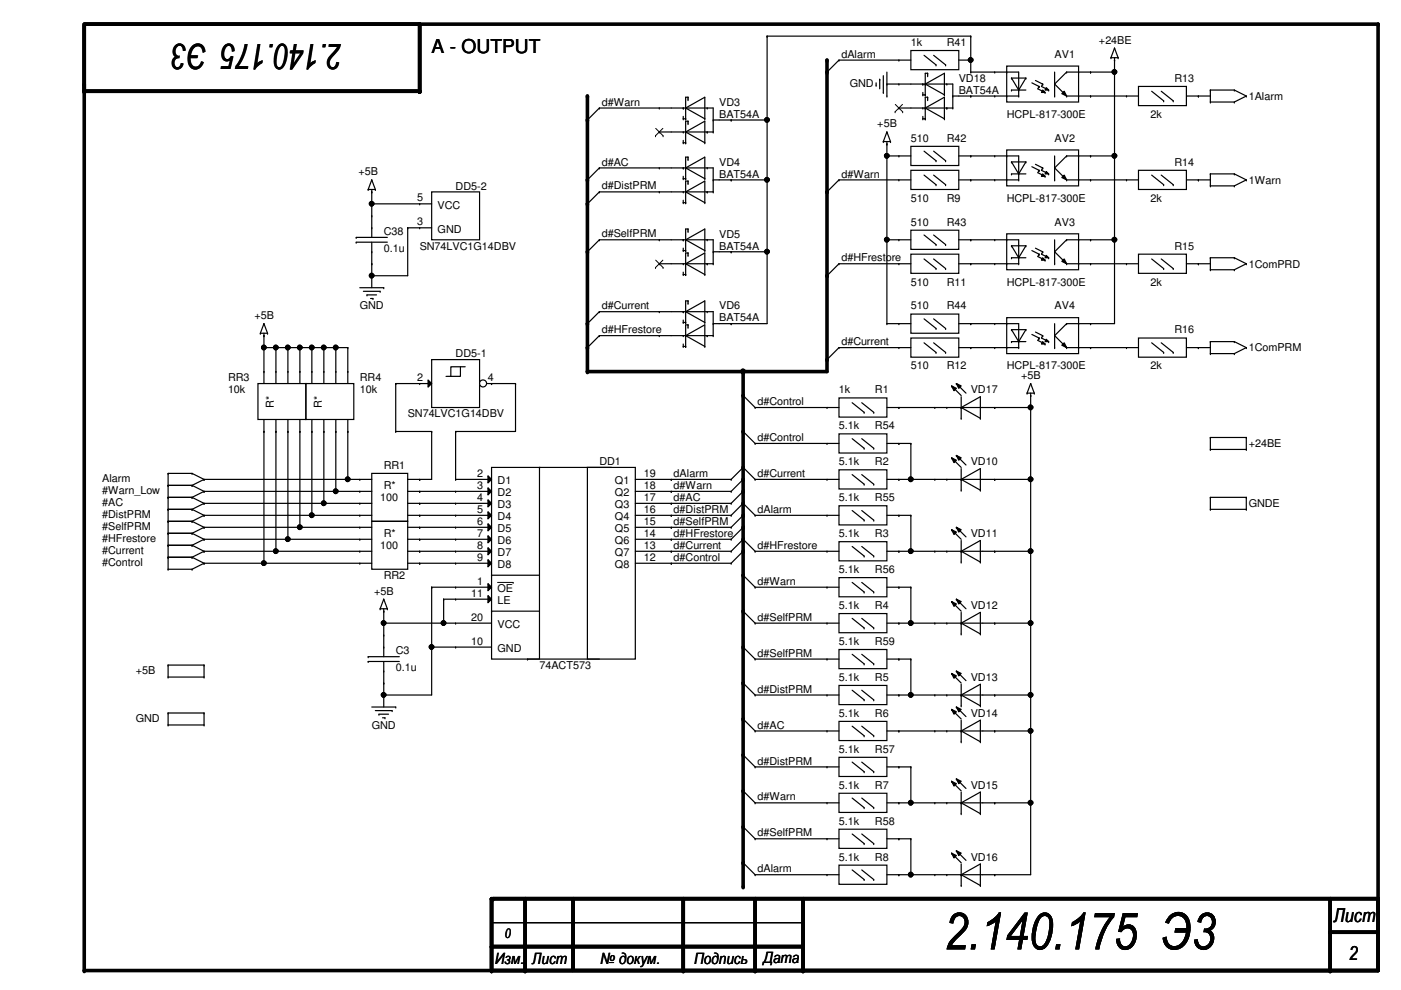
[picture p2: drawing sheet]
<svg xmlns="http://www.w3.org/2000/svg" width="297mm" height="210mm" viewBox="0 0 297 210" stroke-linecap="round" stroke-linejoin="round" font-family="sans-serif">
<path d="M17.9 5.1h274.3v200.7h-274.3v-200.4M89 5.1v14.2h-71.1M104.2 190.5v15.3M104.5 190.5h187.7M111.3 190.5v15.3M121.5 190.5v15M144.9 190.5v15.3M160.1 190.5v15.3M170.3 190.5v15.3M282 197.7h10.2M282 190.5v15.3M104.2 200.7h66.1" fill="none" stroke="#000" stroke-width=".76"/>
<g fill="#000">
<circle cx="17.9" cy="19.3" r=".38"/>
<circle cx="17.9" cy="17.8" r=".38"/>
<circle cx="89" cy="5.1" r=".38"/>
<circle cx="89" cy="19.3" r=".38"/>
<circle cx="292.2" cy="5.1" r=".38"/>
<circle cx="104.2" cy="190.5" r=".38"/>
<circle cx="104.5" cy="190.5" r=".38"/>
<circle cx="282" cy="197.7" r=".38"/>
<circle cx="292.2" cy="190.5" r=".38"/>
<circle cx="17.9" cy="205.8" r=".38"/>
<circle cx="104.2" cy="205.8" r=".38"/>
<circle cx="104.2" cy="200.7" r=".38"/>
<circle cx="111.3" cy="205.8" r=".38"/>
<circle cx="121.5" cy="205.5" r=".38"/>
<circle cx="144.9" cy="205.8" r=".38"/>
<circle cx="160.1" cy="205.8" r=".38"/>
<circle cx="170.3" cy="205.8" r=".38"/>
<circle cx="282" cy="205.8" r=".38"/>
</g>
<g fill="none" stroke="#000" stroke-width=".25">
<path d="M175.3 15.3h.1M177.9 12.7l-2.6 2.6M185.8 18.1h.1M185.8 17.6v.5M186.5 16.8h.1M186.5 16.8v2M187.3 19.6h.1M187.3 16v3.6M188 15.3v5.1M190.6 12.7h.1M190.6 12.7h2.5M193.1 10.7h10.2v4.1h-10.2z"/>
<path d="M195.9 11.7l2.6 2.1M197.9 11.7l2.6 2.1M198.5 13.8h.1M200.5 13.8h.1M203.3 12.7h2.5M205.8 12.7h.1M235.5 12.2h.1M235.5 12.2h1.6M236.3 12.7h.1M236.3 10.2h.1M236.3 12.2v.5M236.3 10.2l-.8 2"/>
<path d="M236.3 10.2l.8 2M237.1 12.2h.1M256.6 19.1h.1M256.6 19.1h5.1M256.6 19.1v2.5M261.7 19.1h.1M261.7 19.1l2.5 1.3M78.8 38.1h.1M78.8 38.1l-.7 2.1M78.8 38.1l.8 2.1M124.5 25.4h.1M124.5 38.1h.1"/>
<path d="M127.1 22.9l-2.6 2.5M127.1 35.6l-2.6 2.5M177.9 38.1l-2.6 2.6M187.3 30h.1M187.3 30h1.5M188 30.5h.1M188 28h.1M188 20.4h.1M188 30v.5M188 28l-.7 2M188 28l.8 2M188.8 30h.1"/>
<path d="M238.8 38.1h.1M238.8 38.1h2.6M241.4 36.1h10.1v4.1h-10.1zM244.2 37.1l2.5 2.1M246.2 37.1l2.5 2.1M246.7 39.2h.1M248.7 39.2h.1M251.5 38.1h2.6M254.1 38.1h.1M256.6 21.6h.1M256.6 39.4h.1M256.6 36.9h.1"/>
<path d="M256.6 21.6h5.1M256.6 36.9v2.5M256.6 36.9h5.1M256.6 39.4h5.1M261.7 21.6h.1M261.7 36.9h.1M261.7 39.4h.1M261.7 36.9l2.5 1.2M264.2 20.4h.1M264.2 38.1h.1M264.2 20.4l-2.5 1.2M264.2 38.1l-2.5 1.3"/>
<path d="M78.1 40.2h.1M78.1 40.2h1.5M78.8 40.7h.1M78.8 40.2v.5M79.6 40.2h.1M124.5 43.2h.1M124.5 53.4h.1M127.1 40.7l-2.6 2.5M127.1 50.8l-2.6 2.6M175.3 58.5h.1M175.3 40.7h.1M177.9 55.9l-2.6 2.6"/>
<path d="M190.6 50.8h.1M190.6 50.8h2.5M193.1 48.8h10.2v4.1h-10.2zM195.9 49.8l2.6 2.1M197.9 49.8l2.6 2.1M198.5 51.9h.1M200.5 51.9h.1M203.3 50.8h2.5M205.8 50.8h.1M256.6 57.2h.1M256.6 54.7h.1M256.6 54.7v2.5"/>
<path d="M256.6 54.7h5.1M256.6 57.2h5.1M261.7 54.7h.1M261.7 57.2h.1M261.7 54.7l2.5 1.2M264.2 55.9h.1M264.2 55.9l-2.5 1.3M55.2 70.7h.1M55.2 70.7h1.5M56 71.2h.1M56 68.6h.1M56 70.7v.5"/>
<path d="M56 68.6l-.8 2.1M56 68.6l.7 2.1M56.7 70.7h.1M76.3 61h5.1M77 61.8h3.6M77.8 62.5h.1M77.8 62.5h2M78.6 63.3h.5M79.1 63.3h.1M80.6 61.8h.1M81.4 61h.1M91.5 76.2h10.2v10.2h-10.2z"/>
<path d="M97.6 77.8v2h-3M98.6 77.8h-3v2M124.5 68.6h.1M124.5 73.7h.1M127.1 66.1l-2.6 2.5M127.1 71.2l-2.6 2.5M175.3 76.2h.1M177.9 73.7l-2.6 2.5M190.6 68.6h.1M190.6 68.6h2.5M193.1 66.6h10.2v4.1h-10.2zM195.9 67.6l2.6 2"/>
<path d="M197.9 67.6l2.6 2M198.5 69.6h.1M200.5 69.6h.1M203.3 68.6h2.5M205.8 68.6h.1M256.6 75h.1M256.6 72.4h.1M256.6 72.4v2.6M256.6 72.4h5.1M256.6 75h5.1M261.7 72.4h.1M261.7 75h.1"/>
<path d="M261.7 72.4l2.5 1.3M264.2 73.7h.1M264.2 73.7l-2.5 1.3M89 81.3h.1M89 81.3h2.5M90.8 80.6l.7 .7-.7 .8zM157.6 83.9h.1M157.6 99.1h.1M157.6 91.5h.1M157.6 83.9l2.5 2.5M157.6 99.1l2.5 2.5M157.6 99.1l-2.6 2.5"/>
<path d="M157.6 91.5l2.5 2.5M175.3 94h.1M175.3 94h2.6M177.9 92h10.1v4.1h-10.1zM180.7 93l2.5 2M182.7 93l2.5 2M183.2 95h.1M185.2 95h.1M188 94h2.6M190.6 94h.1M217.8 83.4h.1M217.8 83.4h1.5"/>
<path d="M218.5 83.9h.1M218.5 81.3h.1M218.5 83.4v.5M218.5 81.3l-.7 2.1M218.5 81.3l.8 2.1M219.3 83.4h.1M256.6 95.3h.1M256.6 92.8h.1M256.6 92.8v2.5M256.6 92.8h7.6M256.6 95.3h7.6M264.2 92.8h.1"/>
<path d="M264.2 95.3h.1M264.2 92.8v2.5M35.6 102.9h.1M35.6 100.4h.1M35.6 105.5h.1M35.6 108h.1M35.6 110.5h.1M35.6 113.1h.1M35.6 115.6h.1M35.6 118.2h.1M35.6 105.5h5.1M35.6 108h5.1"/>
<path d="M35.6 100.4v20.3M35.6 102.9h5.1M35.6 100.4h5.1M35.6 110.5h5.1M35.6 113.1h5.1M35.6 115.6h5.1M35.6 118.2h5.1M40.7 102.9h.1M40.7 100.4h.1M40.7 105.5h.1M40.7 108h.1M40.7 110.5h.1"/>
<path d="M40.7 113.1h.1M40.7 115.6h.1M40.7 118.2h.1M40.7 100.4l2.6 1.2M40.7 102.9l2.6 1.3M40.7 105.5l2.6 1.2M40.7 108l2.6 1.3M40.7 110.5l2.6 1.3M40.7 113.1l2.6 1.2M40.7 115.6l2.6 1.3M40.7 118.2l2.6 1.2M43.3 101.6h.1"/>
<path d="M43.3 104.2h.1M43.3 106.7h.1M43.3 109.3h.1M43.3 111.8h.1M43.3 114.3h.1M43.3 116.9h.1M43.3 119.4h.1M43.3 101.6l-2.6 1.3M43.3 104.2l-2.6 1.3M43.3 106.7l-2.6 1.3M43.3 109.3l-2.6 1.2M43.3 111.8l-2.6 1.3"/>
<path d="M43.3 114.3l-2.6 1.3M43.3 116.9l-2.6 1.3M43.3 119.4l-2.6 1.3M155 101.6h.1M155 104.2h.1M155 106.7h.1M155 109.3h.1M155 114.3h.1M155 111.8h.1M155 116.9h.1M155 119.4h.1M157.6 114.3h.1"/>
<path d="M157.6 106.7h.1M157.6 114.3l2.5 2.6M157.6 101.6l-2.6 2.6M157.6 104.2l-2.6 2.5M157.6 106.7l-2.6 2.6M157.6 111.8l-2.6 2.5M157.6 109.3l-2.6 2.5M157.6 114.3l-2.6 2.6M157.6 116.9l-2.6 2.5M157.6 106.7l2.5 2.6M256.6 108h.1M256.6 105.5h.1"/>
<path d="M256.6 105.5v2.5M256.6 105.5h7.6M256.6 108h7.6M264.2 105.5h.1M264.2 108h.1M264.2 105.5v2.5M35.6 120.7h.1M35.6 120.7h5.1M40.7 120.7h.1M80.6 129.1h.1M80.6 129.1h1.5M81.4 129.6h.1"/>
<path d="M81.4 127h.1M81.4 129.1v.5M81.4 127l-.8 2.1M81.4 127l.7 2.1M82.1 129.1h.1M157.6 129.6h.1M157.6 122h.1M157.6 137.2h.1M157.6 129.6l2.5 2.5M157.6 122l2.5 2.5M157.6 137.2l2.5 2.5M198.2 132.1h.1"/>
<path d="M198.2 132.1h12.7M200.7 132.1h.1M201.8 127.6l1 .5-.5 .5zM201.8 127.6h.1M201.8 127.6l2 2M202.8 127l1 .6-.5 .5zM202.8 127h.1M202.8 127l2 2.1M203.8 132.1h.1M203.8 134.4h.1M203.8 132.1l4.1-2.3v4.6M203.8 129.8v4.6"/>
<path d="M203.8 132.1l4.1 2.3M207.9 134.4h.1M210.9 132.1h.1M35.6 143.6h.1M35.6 141h.1M35.6 153.7h.1M35.6 151.2h.1M35.6 143.6h7.7M35.6 141v2.6M35.6 151.2v2.5M35.6 141h7.7M35.6 153.7h7.7"/>
<path d="M35.6 151.2h7.7M43.3 141h.1M43.3 143.6h.1M43.3 151.2h.1M43.3 153.7h.1M43.3 141v2.6M43.3 151.2v2.5M78.8 149.9h5.1M79.6 150.7h3.5M80.3 151.4h.1M80.3 151.4h2.1M81.1 152.2h.5"/>
<path d="M81.6 152.2h.1M83.1 150.7h.1M83.9 149.9h.1M157.6 144.8h.1M157.6 152.4h.1M157.6 144.8l2.5 2.6M157.6 152.4l2.5 2.6M175.3 147.4h.1M175.3 147.4h2.6M177.9 145.3h10.1v4.1h-10.1zM180.7 146.3l2.5 2.1M182.7 146.3l2.5 2.1"/>
<path d="M183.2 148.4h.1M185.2 148.4h.1M188 147.4h2.6M190.6 147.4h.1M157.6 167.7h.1M157.6 175.3h.1M157.6 160.1h.1M157.6 167.7l2.5 2.5M157.6 175.3l2.5 2.5M157.6 160.1l2.5 2.5M175.3 170.2h.1M175.3 177.8h.1"/>
<path d="M175.3 170.2h2.6M175.3 177.8h2.6M177.9 168.2h10.1v4.1h-10.1zM177.9 175.8h10.1v4.1h-10.1zM180.7 169.2l2.5 2M180.7 176.8l2.5 2.1M182.7 169.2l2.5 2M182.7 176.8l2.5 2.1M183.2 171.2h.1M183.2 178.9h.1M185.2 171.2h.1M185.2 178.9h.1"/>
<path d="M188 170.2h2.6M188 177.8h2.6M190.6 170.2h.1M190.6 177.8h.1M104.2 195.6h.1M104.2 191.3h.1M104.2 195.6h66.1M104.2 190.8v.5M157.6 182.9h.1M157.6 182.9l2.5 2.6M198.2 185.5h.1M198.2 185.5h12.7"/>
<path d="M200.7 185.5h.1M201.8 180.9l1 .5-.5 .5zM201.8 180.9h.1M201.8 180.9l2 2M202.8 180.4l1 .5-.5 .5zM202.8 180.4h.1M202.8 180.4l2 2M203.8 185.5h.1M203.8 187.7h.1M203.8 185.5l4.1-2.3v4.5M203.8 185.5l4.1 2.2M203.8 183.2v4.5"/>
<path d="M207.9 187.7h.1M210.9 185.5h.1"/>
</g>
<g fill="#000">
<path d="M90.8 80.6l.7 .7-.7 .8z"/>
<path d="M201.8 127.6l1 .5-.5 .5z" fill-rule="evenodd"/>
<path d="M202.8 127l1 .6-.5 .5z" fill-rule="evenodd"/>
<path d="M201.8 180.9l1 .5-.5 .5z" fill-rule="evenodd"/>
<path d="M202.8 180.4l1 .5-.5 .5z" fill-rule="evenodd"/>
</g>
<circle cx="102.4" cy="81.3" r=".75" fill="#fff"/>
<g fill="none" stroke="#000" stroke-width=".25">
<path d="M162.6 7.7h.1M162.6 7.7v60.9h-11.4M162.6 7.7h43.2M177.9 12.7h.1M177.9 12.7h12.7M188 17.8h.1M188 17.8h14v5.1M190.6 17.8h.1M195.7 17.8h.1M195.7 19.6v.5M196.2 17.8h.1M196.2 17.8l4 2.3"/>
<path d="M196.2 17.8l4-2.3v4.6M196.7 15.5h.1M196.7 16h.1M196.7 15.5h-.5v4.6M196.7 15.5v.5M200.7 17.8h.1M205.8 7.7h.1M205.8 15.3h.1M205.8 12.7h.1M205.8 15.3h10.2v5.1M205.8 7.7v7.6M210.9 15.3h.1"/>
<path d="M213.4 14h15.3v7.6h-15.3zM213.4 15.3h.1M214.5 16.6h.1M214.5 19.1h.1M214.5 16.6l1.5 2.5M214.5 16.6h3M214.5 19.1h3M216 19.1h.1M217.5 16.6h.1M217.5 16.6l-1.5 2.5M218.8 17.6l1.5 .7M219.5 17.1l1.6 .7"/>
<path d="M220.3 18.3h.1M220.3 18.3l-.3 .5 1.6 .8M221.1 19.1l.5 .5h-.8zM221.1 17.8h.1M221.1 17.8l-.3 .5 1.5 .8M221.6 19.6h.1M221.8 18.6l.5 .5h-.7zM222.3 19.1h.1M223.6 15.3v5.1M225.1 19.9l.5-.6 .5 1.1zM226.1 15.3h.1M226.1 15.3l-2.5 2.5 2.5 2.6"/>
<path d="M226.1 15.3h10.2M228.7 15.3h.1M231.2 15.3h.1M236.3 15.3h.1M236.3 12.7h.1M236.3 12.7v55.9h-10.2M241.4 18.3h10.1v4.1h-10.1zM244.2 19.3l2.5 2.1M246.2 19.3l2.5 2.1M127.1 22.9h.1M127.1 35.6h.1M127.1 22.9h24.1v5.1"/>
<path d="M127.1 35.6h24.1v5.1M139.8 22.9h.1M139.8 28h.1M139.8 35.6h.1M139.8 28h11.4M144.9 22.9h.1M144.9 25.2h.1M144.9 28h.1M144.9 30.3h.1M144.9 35.6h.1M144.9 37.9h.1M144.9 25.2h.5"/>
<path d="M144.9 24.7v.5M144.9 29.8v.5M144.9 37.4v.5M144.9 30.3h.5M144.9 37.9h.5M145.4 22.9h.1M145.4 25.2h.1M145.4 30.3h.1M145.4 28h.1M145.4 35.6h.1M145.4 37.9h.1M145.4 22.9l4-2.3v4.6"/>
<path d="M145.4 28l4-2.3v4.6M145.4 35.6l4-2.3v4.6M145.4 22.9l4 2.3M145.4 28l4 2.3M145.4 35.6l4 2.3M145.9 20.6h.1M145.9 21.1h.1M145.9 25.7h.1M145.9 26.2h.1M145.9 33.3h.1M145.9 33.8h.1M145.9 38.4h.1"/>
<path d="M145.9 38.9h.1M145.9 20.6h-.5v4.6M145.9 25.7h-.5v4.6M145.9 33.3h-.5v4.6M145.9 38.4h-.5v4.6M145.9 20.6v.5M145.9 25.7v.5M145.9 33.3v.5M145.9 38.4v.5M149.4 25.2h.1M149.4 30.3h.1M149.4 37.9h.1"/>
<path d="M149.9 28h.1M149.9 22.9h.1M149.9 35.6h.1M151.2 28h.1M151.2 25.4h.1M151.2 38.1h.1M151.2 38.1h11.4M151.2 25.4h11.4M155 25.4h.1M155 38.1h.1M162.6 38.1h.1M162.6 25.4h.1"/>
<path d="M177.9 38.1h.1M177.9 38.1h15.2M188 33.1h.1M188 30.5h.1M188 33.1h5.1M188 30.5v38.1M190.6 22.9h.1M190.6 33.1h.1M190.6 38.1h.1M190.6 22.9h11.4M193.1 31h10.2v4.1h-10.2zM193.1 36.1h10.2v4.1h-10.2z"/>
<path d="M195.7 20.1h.1M195.7 22.9h.1M195.7 25.2h.1M195.7 20.1h.5M195.7 24.7v.5M195.7 25.2h.5M195.9 32l2.6 2.1M195.9 37.1l2.6 2.1M196.2 20.1h.1M196.2 25.2h.1M196.2 22.9h.1M196.2 22.9l4-2.3v4.6"/>
<path d="M196.2 22.9l4 2.3M196.7 20.6h.1M196.7 21.1h.1M196.7 20.6h-.5v4.6M196.7 20.6v.5M197.9 32l2.6 2.1M197.9 37.1l2.6 2.1M198.5 34.1h.1M198.5 39.2h.1M200.2 20.1h.1M200.2 25.2h.1M200.5 34.1h.1"/>
<path d="M200.5 39.2h.1M200.7 22.9h.1M202 22.9h.1M202 20.4h.1M202 20.4h14M203.3 33.1h12.7v5M203.3 38.1h12.7M205.8 20.4h.1M205.8 33.1h.1M205.8 38.1h.1M210.9 33.1h.1M210.9 38.1h.1"/>
<path d="M210.9 20.4h.1M213.4 31.8h15.3v7.6h-15.3zM213.4 33.1h.1M213.4 38.1h.1M213.4 20.4h.1M214.5 34.3h.1M214.5 36.9h.1M214.5 34.3l1.5 2.6M214.5 34.3h3M214.5 36.9h3M216 38.1h.1M216 36.9h.1"/>
<path d="M216 20.4h.1M217.5 34.3h.1M217.5 34.3l-1.5 2.6M218.8 35.3l1.5 .8M219.5 34.8l1.6 .8M220.3 36.1h.1M220.3 36.1l-.3 .5 1.6 .8M221.1 36.9l.5 .5h-.8zM221.1 35.6h.1M221.1 35.6l-.3 .5 1.5 .8M221.6 37.4h.1M221.8 36.4l.5 .5h-.7z"/>
<path d="M222.3 36.9h.1M223.6 38.1h.1M223.6 20.4h.1M223.6 33.1v5M225.1 37.6l.5-.5 .5 1zM226.1 33.1h.1M226.1 38.1h.1M226.1 20.4h.1M226.1 33.1l-2.5 2.5 2.5 2.5M226.1 38.1h12.7M226.1 33.1h10.2M226.1 20.4h15.3"/>
<path d="M228.7 38.1h.1M228.7 33.1h.1M228.7 20.4h.1M231.2 38.1h.1M231.2 33.1h.1M231.2 20.4h.1M236.3 33.1h.1M238.8 20.4h.1M246.7 21.4h.1M248.7 21.4h.1M251.5 20.4h5.1M254.1 20.4h.1"/>
<path d="M254.1 38.1h.1M254.1 38.1h2.5M75.5 51.4h.1M75.5 50.3h.1M75.5 51.4h6.6M75.5 50.3h6.6M78.8 53.4h.1M78.8 48.3h.1M78.8 45.8h.1M78.8 55.9h.1M78.8 43.2h.1M78.8 58.5h.1"/>
<path d="M78.8 40.7h.1M78.8 40.7v9.6M78.8 51.4v9.6M78.8 43.2h12.7M86.4 48.3h.1M86.4 48.3h5.1M86.4 48.3v10.2h-7.6M89 43.2h.1M89 48.3h.1M91.5 40.7h10.2v10.1h-10.2zM127.1 40.7h.1M127.1 50.8h.1"/>
<path d="M127.1 50.8h24.1v5.1M127.1 40.7h24.1M139.8 50.8h.1M139.8 55.9h.1M139.8 40.7h.1M139.8 55.9h11.4M144.9 50.8h.1M144.9 53.1h.1M144.9 55.9h.1M144.9 58.2h.1M144.9 40.7h.1M144.9 43h.1"/>
<path d="M144.9 53.1h.5M144.9 42.5v.5M144.9 52.6v.5M144.9 57.7v.5M144.9 58.2h.5M144.9 43h.5M145.4 50.8h.1M145.4 53.1h.1M145.4 58.2h.1M145.4 55.9h.1M145.4 43h.1M145.4 40.7h.1"/>
<path d="M145.4 50.8l4 2.3M145.4 40.7l4-2.3v4.6M145.4 50.8l4-2.2v4.5M145.4 55.9l4-2.3v4.6M145.4 55.9l4 2.3M145.4 40.7l4 2.3M145.9 48.6h.1M145.9 49.1h.1M145.9 53.6h.1M145.9 54.1h.1M145.9 48.6h-.5v4.5M145.9 53.6h-.5v4.6"/>
<path d="M145.9 48.6v.5M145.9 53.6v.5M149.4 53.1h.1M149.4 58.2h.1M149.4 43h.1M149.9 55.9h.1M149.9 50.8h.1M149.9 40.7h.1M151.2 55.9h.1M151.2 53.4h.1M151.2 40.7h.1M151.2 53.4h11.4"/>
<path d="M155 53.4h.1M162.6 53.4h.1M177.9 55.9h.1M177.9 55.9h15.2M188 50.8h.1M188 50.8h2.6M190.6 55.9h.1M193.1 53.9h10.2v4.1h-10.2zM195.9 54.9l2.6 2M197.9 54.9l2.6 2M198.5 56.9h.1M200.5 56.9h.1"/>
<path d="M203.3 55.9h12.7M205.8 55.9h.1M205.8 50.8h.1M205.8 50.8h10.2v5.1M210.9 50.8h.1M210.9 55.9h.1M213.4 49.6h15.3v7.6h-15.3zM213.4 50.8h.1M213.4 55.9h.1M214.5 52.1h.1M214.5 54.7h.1M214.5 52.1l1.5 2.6"/>
<path d="M214.5 52.1h3M214.5 54.7h3M216 55.9h.1M216 54.7h.1M217.5 52.1h.1M217.5 52.1l-1.5 2.6M218.8 53.1l1.5 .8M219.5 52.6l1.6 .8M220.3 53.9h.1M220.3 53.9l-.3 .5 1.6 .8M221.1 54.7l.5 .5h-.8zM221.1 53.4h.1"/>
<path d="M221.1 53.4l-.3 .5 1.5 .8M221.6 55.2h.1M221.8 54.1l.5 .6h-.7zM222.3 54.7h.1M223.6 55.9h.1M223.6 50.8v5.1M225.1 55.4l.5-.5 .5 1zM226.1 50.8h.1M226.1 55.9h.1M226.1 50.8h10.2M226.1 55.9h15.3M226.1 50.8l-2.5 2.6 2.5 2.5"/>
<path d="M228.7 55.9h.1M228.7 50.8h.1M231.2 55.9h.1M231.2 50.8h.1M236.3 50.8h.1M238.8 55.9h.1M241.4 53.9h10.1v4.1h-10.1zM244.2 54.9l2.5 2M246.2 54.9l2.5 2M246.7 56.9h.1M248.7 56.9h.1M251.5 55.9h5.1"/>
<path d="M254.1 55.9h.1M56 78.8h.1M56 73.7h.1M56 71.2h.1M56 73.7h17.7M56 71.2v10.1M58.5 78.8h.1M58.5 73.7h.1M58.5 73.7v7.6M61 78.8h.1M61 73.7h.1M61 73.7v7.6"/>
<path d="M63.6 78.8h.1M63.6 73.7h.1M63.6 73.7v7.6M66.1 78.8h.1M66.1 73.7h.1M66.1 73.7v7.6M68.7 78.8h.1M68.7 73.7h.1M68.7 73.7v7.6M71.2 78.8h.1M71.2 73.7h.1M71.2 73.7v7.6"/>
<path d="M73.7 78.8h.1M73.7 73.7h.1M73.7 73.7v7.6M127.1 66.1h.1M127.1 71.2h.1M127.1 66.1h24.1v5.1M127.1 71.2h24.1M139.8 66.1h.1M139.8 71.2h.1M144.9 66.1h.1M144.9 68.4h.1M144.9 71.2h.1"/>
<path d="M144.9 73.4h.1M144.9 67.9v.5M144.9 72.9v.5M144.9 68.4h.5M144.9 73.4h.5M145.4 66.1h.1M145.4 68.4h.1M145.4 73.4h.1M145.4 71.2h.1M145.4 66.1l4-2.3v4.6M145.4 71.2l4-2.3v4.5M145.4 66.1l4 2.3"/>
<path d="M145.4 71.2l4 2.2M145.9 63.8h.1M145.9 64.3h.1M145.9 68.9h.1M145.9 69.4h.1M145.9 63.8h-.5v4.6M145.9 68.9h-.5v4.5M145.9 63.8v.5M145.9 68.9v.5M149.4 68.4h.1M149.4 73.4h.1M149.9 71.2h.1"/>
<path d="M149.9 66.1h.1M151.2 71.2h.1M151.2 68.6h.1M155 68.6h.1M177.9 73.7h.1M177.9 73.7h15.2M188 68.6h.1M188 68.6h2.6M190.6 73.7h.1M193.1 71.7h10.2v4h-10.2zM195.9 72.7l2.6 2M197.9 72.7l2.6 2"/>
<path d="M198.5 74.7h.1M200.5 74.7h.1M203.3 73.7h12.7M205.8 73.7h.1M205.8 68.6h.1M205.8 68.6h10.2v5.1M210.9 68.6h.1M210.9 73.7h.1M213.4 67.4h15.3v7.6h-15.3zM213.4 68.6h.1M213.4 73.7h.1M214.5 69.9h.1"/>
<path d="M214.5 72.4h.1M214.5 69.9l1.5 2.5M214.5 69.9h3M214.5 72.4h3M216 73.7h.1M216 72.4h.1M217.5 69.9h.1M217.5 69.9l-1.5 2.5M218.8 70.9l1.5 .8M219.5 70.4l1.6 .8M220.3 71.7h.1M220.3 71.7l-.3 .5 1.6 .7"/>
<path d="M221.1 72.4l.5 .5h-.8zM221.1 71.2h.1M221.1 71.2l-.3 .5 1.5 .7M221.6 72.9h.1M221.8 71.9l.5 .5h-.7zM222.3 72.4h.1M223.6 73.7h.1M223.6 68.6v5.1M225.1 73.2l.5-.5 .5 1zM226.1 68.6h.1M226.1 73.7h.1M226.1 73.7h15.3"/>
<path d="M226.1 68.6l-2.5 2.6 2.5 2.5M228.7 73.7h.1M228.7 68.6h.1M231.2 73.7h.1M231.2 68.6h.1M238.8 73.7h.1M241.4 71.7h10.1v4h-10.1zM244.2 72.7l2.5 2M246.2 72.7l2.5 2M246.7 74.7h.1M248.7 74.7h.1M251.5 73.7h5.1"/>
<path d="M254.1 73.7h.1M54.7 81.3h10.2v7.6h-10.2zM56 91.5h.1M56 88.9v30.5M58.5 91.5h.1M58.5 88.9v28M61 91.5h.1M61 88.9v25.4M63.6 91.5h.1M63.6 88.9v22.9M64.9 81.3h10.1v7.6h-10.1zM66.1 91.5h.1"/>
<path d="M66.1 88.9v20.4M68.7 91.5h.1M68.7 88.9v17.8M71.2 91.5h.1M71.2 88.9v15.3M73.7 91.5h.1M73.7 88.9v12.7M83.9 91.5h.1M83.9 81.3h.1M83.9 81.3h5.1M83.9 91.5h7.6M83.9 81.3v10.2"/>
<path d="M91.5 91.5h.1M91.5 91.5v10.1h-5.1M96.6 91.5h.1M96.6 91.5v10.1M103.2 81.3h6.1M104.2 99.1h10.2v40.6h-10.2zM104.2 81.3h.1M109.3 81.3h.1M109.3 81.3v10.2h-12.7M114.4 99.1h.1M114.4 99.1h15.2M124.5 99.1h10.2v40.6h-10.2z"/>
<path d="M157.6 99.1h.1M157.6 99.1v2.5M160.1 86.4h.1M160.1 94h.1M160.1 86.4h17.8M160.1 94h15.2M175.3 86.4h.1M177.9 84.4h10.1v4h-10.1zM177.9 99.6h10.1v4.1h-10.1zM180.7 85.4l2.5 2M182.7 85.4l2.5 2M183.2 87.4h.1"/>
<path d="M185.2 87.4h.1M188 86.4h30.5M190.6 86.4h.1M190.6 94h.1M190.6 94h2.5M193.1 94h.1M193.1 94v7.6M198.2 86.4h.1M200.7 86.4h.1M201.8 97.1l1 .5-.5 .5zM201.8 81.8l1 .5-.5 .5zM201.8 97.1h.1"/>
<path d="M201.8 81.8h.1M201.8 97.1l2 2M201.8 81.8l2 2.1M202.8 96.6l1 .5-.5 .5zM202.8 81.3l1 .5-.5 .5zM202.8 96.6h.1M202.8 81.3h.1M202.8 96.6l2 2M202.8 81.3l2 2.1M203.8 86.4h.1M203.8 88.7h.1M203.8 86.4l4.1-2.3v4.6"/>
<path d="M203.8 84.1v4.6M203.8 99.4v4.5M203.8 86.4l4.1 2.3M207.9 88.7h.1M210.9 86.4h.1M218.5 86.4h.1M218.5 83.9h.1M218.5 83.9v101.6h-7.6M43.3 101.6h.1M43.3 104.2h.1M43.3 106.7h.1M43.3 109.3h.1"/>
<path d="M43.3 111.8h.1M43.3 114.3h.1M43.3 116.9h.1M43.3 119.4h.1M43.3 101.6h35.5M43.3 116.9h35.5M43.3 111.8h35.5M43.3 114.3h35.5M43.3 119.4h35.5M43.3 109.3h35.5M43.3 104.2h35.5M43.3 106.7h35.5"/>
<path d="M56 119.4h.1M58.5 116.9h.1M61 114.3h.1M63.6 111.8h.1M66.1 109.3h.1M68.7 106.7h.1M71.2 104.2h.1M73.7 101.6h.1M76.3 111.8h.1M76.3 114.3h.1M76.3 116.9h.1M76.3 119.4h.1"/>
<path d="M76.3 101.6h.1M76.3 104.2h.1M76.3 106.7h.1M76.3 109.3h.1M78.8 110.5h7.6v10.2h-7.6zM78.8 100.4h7.6v10.1h-7.6zM86.4 116.9h17.8M86.4 111.8h17.8M86.4 114.3h17.8M86.4 119.4h17.8M86.4 109.3h17.8M86.4 104.2h17.8"/>
<path d="M86.4 106.7h17.8M89 119.4h.1M89 116.9h.1M89 114.3h.1M89 111.8h.1M89 109.3h.1M89 106.7h.1M89 104.2h.1M89 101.6h.1M96.6 101.6h.1M96.6 104.2h.1M96.6 106.7h.1"/>
<path d="M96.6 109.3h.1M96.6 111.8h.1M96.6 114.3h.1M96.6 116.9h.1M96.6 119.4h.1M96.6 101.6h7.6M103.5 100.9l.7 .7-.7 .8zM103.5 103.4l.7 .8-.7 .7zM103.5 106l.7 .7-.7 .8zM103.5 108.5l.7 .8-.7 .7zM103.5 111l.7 .8-.7 .8zM103.5 113.6l.7 .7-.7 .8z"/>
<path d="M103.5 116.1l.7 .8-.7 .7zM103.5 118.7l.7 .7-.7 .8zM134.7 101.6h20.3M134.7 116.9h20.3M134.7 111.8h20.3M134.7 114.3h20.3M134.7 119.4h20.3M134.7 109.3h20.3M134.7 104.2h20.3M134.7 106.7h20.3M142.3 101.6h.1M142.3 104.2h.1"/>
<path d="M142.3 106.7h.1M142.3 109.3h.1M142.3 111.8h.1M142.3 114.3h.1M142.3 116.9h.1M142.3 119.4h.1M157.6 114.3h.1M157.6 106.7h.1M157.6 106.7v2.6M157.6 114.3v2.6M160.1 116.9h.1M160.1 109.3h.1"/>
<path d="M160.1 101.6h.1M160.1 101.6h17.8M160.1 116.9h17.8M160.1 109.3h17.8M175.3 116.9h.1M175.3 109.3h.1M175.3 101.6h.1M177.9 114.9h10.1v4h-10.1zM177.9 107.2h10.1v4.1h-10.1zM180.7 115.9l2.5 2M180.7 108.2l2.5 2.1M180.7 100.6l2.5 2.1"/>
<path d="M182.7 115.9l2.5 2M182.7 108.2l2.5 2.1M182.7 100.6l2.5 2.1M183.2 117.9h.1M183.2 110.3h.1M183.2 102.7h.1M185.2 117.9h.1M185.2 110.3h.1M185.2 102.7h.1M188 101.6h30.5M188 116.9h30.5M188 109.3h5.1"/>
<path d="M190.6 116.9h.1M190.6 109.3h.1M190.6 101.6h.1M193.1 101.6h.1M193.1 109.3h.1M193.1 116.9h.1M193.1 109.3v7.6M198.2 101.6h.1M198.2 116.9h.1M200.7 101.6h.1M200.7 116.9h.1M201.8 112.3l1 .5-.5 .5z"/>
<path d="M201.8 112.3h.1M201.8 112.3l2 2M202.8 111.8l1 .5-.5 .5zM202.8 111.8h.1M202.8 111.8l2 2M203.8 101.6h.1M203.8 103.9h.1M203.8 116.9h.1M203.8 119.2h.1M203.8 101.6l4.1-2.2v4.5M203.8 101.6l4.1 2.3M203.8 116.9l4.1-2.3v4.6"/>
<path d="M203.8 114.6v4.6M203.8 116.9l4.1 2.3M207.9 103.9h.1M207.9 119.2h.1M210.9 101.6h.1M210.9 116.9h.1M218.5 101.6h.1M218.5 116.9h.1M78.1 139.2h.1M78.1 139.2h6.6M81.4 137.2h.1M81.4 134.7h.1"/>
<path d="M81.4 132.1h.1M81.4 129.6h.1M81.4 129.6v9.6M81.4 132.1h22.8M91.5 137.2h.1M91.5 124.5h.1M91.5 124.5v22.9h-10.1M91.5 124.5h12.7M91.5 137.2h12.7M94.1 127h.1M94.1 132.1h.1M94.1 127h10.1"/>
<path d="M94.1 127v5.1M96.6 124.5h.1M96.6 137.2h.1M96.6 127h.1M96.6 132.1h.1M103.5 123.7l.7 .8-.7 .8zM103.5 126.3l.7 .7-.7 .8zM104.2 122h.1M104.2 129.6h.1M104.2 122h10.2M104.2 129.6h10.2M111.8 139.7h.1"/>
<path d="M111.8 139.7h15.3M160.1 132.1h.1M160.1 124.5h.1M160.1 139.7h.1M160.1 139.7h17.8M160.1 124.5h17.8M160.1 132.1h17.8M175.3 139.7h.1M175.3 124.5h.1M175.3 132.1h.1M177.9 137.7h10.1v4.1h-10.1zM177.9 122.5h10.1v4h-10.1z"/>
<path d="M177.9 130.1h10.1v4.1h-10.1zM180.7 138.7l2.5 2.1M180.7 123.5l2.5 2M180.7 131.1l2.5 2M182.7 138.7l2.5 2.1M182.7 123.5l2.5 2M182.7 131.1l2.5 2M183.2 125.5h.1M183.2 133.1h.1M185.2 125.5h.1M185.2 133.1h.1M188 139.7h5.1"/>
<path d="M188 124.5h5.1M188 132.1h10.2M190.6 139.7h.1M190.6 124.5h.1M190.6 132.1h.1M193.1 124.5h.1M193.1 132.1h.1M193.1 139.7h.1M193.1 124.5v7.6M193.1 139.7v7.7M210.9 132.1h.1M210.9 132.1h7.6"/>
<path d="M218.5 132.1h.1M78.1 140.3h.1M78.1 140.3h6.6M81.4 142.3h.1M81.4 144.8h.1M81.4 147.4h.1M81.4 140.3v9.6M160.1 147.4h.1M160.1 155h.1M160.1 147.4h15.2M160.1 155h17.8M175.3 155h.1"/>
<path d="M177.9 153h10.1v4h-10.1zM180.7 154l2.5 2M182.7 154l2.5 2M183.2 140.8h.1M183.2 156h.1M185.2 140.8h.1M185.2 156h.1M188 155h30.5M190.6 155h.1M190.6 147.4h.1M190.6 147.4h27.9M193.1 147.4h.1"/>
<path d="M198.2 147.4h.1M198.2 155h.1M200.7 147.4h.1M200.7 155h.1M201.8 142.8l1 .5-.5 .5zM201.8 150.4l1 .5-.5 .5zM201.8 142.8h.1M201.8 150.4h.1M201.8 142.8l2 2M201.8 150.4l2 2M202.8 142.3l1 .5-.5 .5zM202.8 149.9l1 .5-.5 .5z"/>
<path d="M202.8 142.3h.1M202.8 149.9h.1M202.8 142.3l2 2M202.8 149.9l2 2M203.8 147.4h.1M203.8 149.6h.1M203.8 155h.1M203.8 157.3h.1M203.8 147.4l4.1-2.3v4.5M203.8 155l4.1-2.3v4.6M203.8 145.1v4.5M203.8 152.7v4.6"/>
<path d="M203.8 147.4l4.1 2.2M203.8 155l4.1 2.3M207.9 149.6h.1M207.9 157.3h.1M210.9 147.4h.1M210.9 155h.1M218.5 155h.1M218.5 147.4h.1M160.1 177.8h.1M160.1 170.2h.1M160.1 162.6h.1M160.1 162.6h17.8"/>
<path d="M160.1 170.2h15.2M160.1 177.8h15.2M175.3 162.6h.1M177.9 160.6h10.1v4h-10.1zM180.7 161.6l2.5 2M182.7 161.6l2.5 2M183.2 163.6h.1M185.2 163.6h.1M188 162.6h5.1M190.6 162.6h.1M190.6 170.2h.1M190.6 177.8h.1"/>
<path d="M190.6 170.2h27.9M190.6 177.8h2.5M193.1 177.8h.1M193.1 170.2h.1M193.1 162.6h.1M193.1 162.6v7.6M193.1 177.8v7.7M198.2 170.2h.1M200.7 170.2h.1M201.8 165.7l1 .5-.5 .5zM201.8 165.7h.1M201.8 165.7l2 2"/>
<path d="M202.8 165.1l1 .6-.5 .5zM202.8 165.1h.1M202.8 165.1l2 2.1M203.8 170.2h.1M203.8 172.5h.1M203.8 170.2l4.1-2.3v4.6M203.8 167.9v4.6M203.8 170.2l4.1 2.3M207.9 172.5h.1M210.9 170.2h.1M218.5 170.2h.1M160.1 185.5h.1"/>
<path d="M160.1 185.5h17.8M175.3 185.5h.1M177.9 183.4h10.1v4.1h-10.1zM180.7 184.4l2.5 2.1M182.7 184.4l2.5 2.1M183.2 186.5h.1M185.2 186.5h.1M188 185.5h10.2M190.6 185.5h.1M193.1 185.5h.1M210.9 185.5h.1"/>
<circle cx="205.8" cy="12.7" r=".49"/>
<circle cx="236.3" cy="15.3" r=".49"/>
<circle cx="162.6" cy="25.4" r=".49"/>
<circle cx="162.6" cy="38.1" r=".49"/>
<circle cx="188" cy="33" r=".49"/>
<circle cx="236.3" cy="33" r=".49"/>
<circle cx="78.8" cy="43.2" r=".49"/>
<circle cx="78.8" cy="58.4" r=".49"/>
<circle cx="162.6" cy="53.4" r=".49"/>
<circle cx="188" cy="50.8" r=".49"/>
<circle cx="236.3" cy="50.8" r=".49"/>
<circle cx="55.9" cy="73.7" r=".49"/>
<circle cx="58.5" cy="73.7" r=".49"/>
<circle cx="61" cy="73.7" r=".49"/>
<circle cx="63.6" cy="73.7" r=".49"/>
<circle cx="66.1" cy="73.7" r=".49"/>
<circle cx="68.6" cy="73.7" r=".49"/>
<circle cx="71.2" cy="73.7" r=".49"/>
<circle cx="157.5" cy="78.8" r=".49"/>
<circle cx="102.4" cy="81.3" r=".75"/>
<circle cx="218.5" cy="86.4" r=".49"/>
<circle cx="55.9" cy="119.4" r=".49"/>
<circle cx="58.5" cy="116.9" r=".49"/>
<circle cx="61" cy="114.3" r=".49"/>
<circle cx="63.6" cy="111.8" r=".49"/>
<circle cx="66.1" cy="109.2" r=".49"/>
<circle cx="68.6" cy="106.7" r=".49"/>
<circle cx="71.2" cy="104.2" r=".49"/>
<circle cx="73.7" cy="101.6" r=".49"/>
<circle cx="193.1" cy="116.9" r=".49"/>
<circle cx="193.1" cy="101.6" r=".49"/>
<circle cx="218.5" cy="101.6" r=".49"/>
<circle cx="218.5" cy="116.9" r=".49"/>
<circle cx="81.3" cy="132.1" r=".49"/>
<circle cx="91.5" cy="137.2" r=".49"/>
<circle cx="94" cy="132.1" r=".49"/>
<circle cx="193.1" cy="132.1" r=".49"/>
<circle cx="218.5" cy="132.1" r=".49"/>
<circle cx="81.3" cy="147.3" r=".49"/>
<circle cx="193.1" cy="147.3" r=".49"/>
<circle cx="218.5" cy="155" r=".49"/>
<circle cx="218.5" cy="147.3" r=".49"/>
<circle cx="193.1" cy="170.2" r=".49"/>
<circle cx="218.5" cy="170.2" r=".49"/>
<circle cx="193.1" cy="185.4" r=".49"/>
</g>
<g fill="#000">
<path d="M221.1 19.1l.5 .5h-.8zM221.8 18.6l.5 .5h-.7zM221.1 36.9l.5 .5h-.8zM221.8 36.4l.5 .5h-.7zM221.1 54.7l.5 .5h-.8zM221.8 54.1l.5 .6h-.7zM221.1 72.4l.5 .5h-.8zM221.8 71.9l.5 .5h-.7zM103.5 100.9l.7 .7-.7 .8zM103.5 103.4l.7 .8-.7 .7zM103.5 106l.7 .7-.7 .8zM103.5 108.5l.7 .8-.7 .7z"/>
<path d="M103.5 111l.7 .8-.7 .8zM103.5 113.6l.7 .7-.7 .8zM103.5 116.1l.7 .8-.7 .7zM103.5 118.7l.7 .7-.7 .8zM103.5 123.7l.7 .8-.7 .8zM103.5 126.3l.7 .7-.7 .8z"/>
<path d="M225.1 37.6l.5-.5 .5 1z" fill-rule="evenodd"/>
<path d="M225.1 19.9l.5-.6 .5 1.1z" fill-rule="evenodd"/>
<path d="M225.1 55.4l.5-.5 .5 1z" fill-rule="evenodd"/>
<path d="M225.1 73.2l.5-.5 .5 1z" fill-rule="evenodd"/>
<path d="M201.8 97.1l1 .5-.5 .5z" fill-rule="evenodd"/>
<path d="M201.8 81.8l1 .5-.5 .5z" fill-rule="evenodd"/>
<path d="M202.8 96.6l1 .5-.5 .5z" fill-rule="evenodd"/>
<path d="M202.8 81.3l1 .5-.5 .5z" fill-rule="evenodd"/>
<path d="M201.8 112.3l1 .5-.5 .5z" fill-rule="evenodd"/>
<path d="M202.8 111.8l1 .5-.5 .5z" fill-rule="evenodd"/>
<path d="M201.8 142.8l1 .5-.5 .5z" fill-rule="evenodd"/>
<path d="M201.8 150.4l1 .5-.5 .5z" fill-rule="evenodd"/>
<path d="M202.8 142.3l1 .5-.5 .5z" fill-rule="evenodd"/>
<path d="M202.8 149.9l1 .5-.5 .5z" fill-rule="evenodd"/>
<path d="M201.8 165.7l1 .5-.5 .5z" fill-rule="evenodd"/>
<path d="M202.8 165.1l1 .6-.5 .5z" fill-rule="evenodd"/>
<circle cx="205.8" cy="12.7" r=".49"/>
<circle cx="236.3" cy="15.3" r=".49"/>
<circle cx="162.6" cy="25.4" r=".49"/>
<circle cx="162.6" cy="38.1" r=".49"/>
<circle cx="188" cy="33" r=".49"/>
<circle cx="236.3" cy="33" r=".49"/>
<circle cx="78.8" cy="43.2" r=".49"/>
<circle cx="78.8" cy="58.4" r=".49"/>
<circle cx="162.6" cy="53.4" r=".49"/>
<circle cx="188" cy="50.8" r=".49"/>
<circle cx="236.3" cy="50.8" r=".49"/>
<circle cx="55.9" cy="73.7" r=".49"/>
<circle cx="58.5" cy="73.7" r=".49"/>
<circle cx="61" cy="73.7" r=".49"/>
<circle cx="63.6" cy="73.7" r=".49"/>
<circle cx="66.1" cy="73.7" r=".49"/>
<circle cx="68.6" cy="73.7" r=".49"/>
<circle cx="71.2" cy="73.7" r=".49"/>
<circle cx="157.5" cy="78.8" r=".49"/>
<circle cx="218.5" cy="86.4" r=".49"/>
<circle cx="55.9" cy="119.4" r=".49"/>
<circle cx="58.5" cy="116.9" r=".49"/>
<circle cx="61" cy="114.3" r=".49"/>
<circle cx="63.6" cy="111.8" r=".49"/>
<circle cx="66.1" cy="109.2" r=".49"/>
<circle cx="68.6" cy="106.7" r=".49"/>
<circle cx="71.2" cy="104.2" r=".49"/>
<circle cx="73.7" cy="101.6" r=".49"/>
<circle cx="193.1" cy="116.9" r=".49"/>
<circle cx="193.1" cy="101.6" r=".49"/>
<circle cx="218.5" cy="101.6" r=".49"/>
<circle cx="218.5" cy="116.9" r=".49"/>
<circle cx="81.3" cy="132.1" r=".49"/>
<circle cx="91.5" cy="137.2" r=".49"/>
<circle cx="94" cy="132.1" r=".49"/>
<circle cx="193.1" cy="132.1" r=".49"/>
<circle cx="218.5" cy="132.1" r=".49"/>
<circle cx="81.3" cy="147.3" r=".49"/>
<circle cx="193.1" cy="147.3" r=".49"/>
<circle cx="218.5" cy="155" r=".49"/>
<circle cx="218.5" cy="147.3" r=".49"/>
<circle cx="193.1" cy="170.2" r=".49"/>
<circle cx="218.5" cy="170.2" r=".49"/>
<circle cx="193.1" cy="185.4" r=".49"/>
</g>
<g fill="none" stroke="#000" stroke-width=".21">
<path d="M139 28.8h.1M139 27.2l1.6 1.6M140.5 27.2l-1.5 1.6M140.6 28.8h.1M189.8 23.7h.1M189.8 22.1l1.6 1.6M191.3 22.1l-1.5 1.6M191.4 23.7h.1M139 56.7h.1M139 55.2l1.6 1.5M140.5 55.2l-1.5 1.5M140.6 56.7h.1"/>
<path d="M105.5 123.5h3.3M108.8 123.5h.1"/>
</g>
<path d="M175.3 12.7v66.1h-50.8v-58.4M157.6 78.8v109.2" fill="none" stroke="#000" stroke-width=".76"/>
<g fill="#000">
<circle cx="175.3" cy="15.3" r=".38"/>
<circle cx="175.3" cy="12.7" r=".38"/>
<circle cx="124.5" cy="38.1" r=".38"/>
<circle cx="124.5" cy="25.4" r=".38"/>
<circle cx="124.5" cy="20.4" r=".38"/>
<circle cx="124.5" cy="43.2" r=".38"/>
<circle cx="124.5" cy="53.4" r=".38"/>
<circle cx="175.3" cy="40.7" r=".38"/>
<circle cx="175.3" cy="58.5" r=".38"/>
<circle cx="124.5" cy="73.7" r=".38"/>
<circle cx="124.5" cy="78.8" r=".38"/>
<circle cx="124.5" cy="68.6" r=".38"/>
<circle cx="157.6" cy="78.8" r=".38"/>
<circle cx="175.3" cy="76.2" r=".38"/>
<circle cx="157.6" cy="83.9" r=".38"/>
<circle cx="157.6" cy="99.1" r=".38"/>
<circle cx="157.6" cy="91.5" r=".38"/>
<circle cx="157.6" cy="106.7" r=".38"/>
<circle cx="157.6" cy="109.3" r=".38"/>
<circle cx="157.6" cy="111.8" r=".38"/>
<circle cx="157.6" cy="116.9" r=".38"/>
<circle cx="157.6" cy="101.6" r=".38"/>
<circle cx="157.6" cy="114.3" r=".38"/>
<circle cx="157.6" cy="104.2" r=".38"/>
<circle cx="157.6" cy="137.2" r=".38"/>
<circle cx="157.6" cy="122" r=".38"/>
<circle cx="157.6" cy="129.6" r=".38"/>
<circle cx="157.6" cy="144.8" r=".38"/>
<circle cx="157.6" cy="152.4" r=".38"/>
<circle cx="157.6" cy="160.1" r=".38"/>
<circle cx="157.6" cy="175.3" r=".38"/>
<circle cx="157.6" cy="167.7" r=".38"/>
<circle cx="157.6" cy="182.9" r=".38"/>
<circle cx="157.6" cy="188" r=".38"/>
</g>
<text font-size="10.9" x="200.1" y="201.3">2.140.175 Э3</text>
<text font-size="7.4" x="72.6" y="9.3" transform="rotate(180 72.6 9.3)">2.140.175 Э3</text>
<g font-size="4.1">
<text x="91.5" y="11.3">A - OUTPUT</text>
<text x="282.8" y="195.6">Лист</text>
<text x="286" y="203.5">2</text>
</g>
<g font-size="3.3">
<text x="105" y="204.3">Изм. Лист</text>
<text x="127.3" y="204.3">№ докум.</text>
<text x="147.1" y="204.3">Подпись</text>
<text x="161.9" y="204.1">Дата</text>
</g>
<text font-size="2.8" x="107" y="199">0</text>
<g font-size="2.3">
<text x="193.1" y="9.7">1k</text>
<text x="200.7" y="9.7">R41</text>
<text x="233" y="9.2">+24BE</text>
<text x="178.4" y="12.2">dAlarm</text>
<text x="203.3" y="17.4">VD18</text>
<text x="223.6" y="12.3">AV1</text>
<text x="249" y="17.4">R13</text>
<text x="127.6" y="22.4">d#Warn</text>
<text x="152.5" y="22.4">VD3</text>
<text x="180.2" y="18.4">GND</text>
<text x="203.3" y="19.9">BAT54A</text>
<text x="264.7" y="21.2">1Alarm</text>
<text x="152.5" y="25">BAT54A</text>
<text x="186" y="27">+5B</text>
<text x="213.4" y="25">HCPL-817-300E</text>
<text x="243.9" y="25">2k</text>
<text x="127.6" y="35.1">d#AC</text>
<text x="152.5" y="35.1">VD4</text>
<text x="193.1" y="30.1">510</text>
<text x="200.7" y="30.1">R42</text>
<text x="223.6" y="30.1">AV2</text>
<text x="249" y="35.1">R14</text>
<text x="76" y="37.2">+5B</text>
<text x="96.6" y="40.2">DD5-2</text>
<text x="127.6" y="40.2">d#DistPRM</text>
<text x="152.5" y="37.7">BAT54A</text>
<text x="178.4" y="37.6">d#Warn</text>
<text x="264.7" y="38.9">1Warn</text>
<text x="88.5" y="42.7">5</text>
<text x="88.5" y="47.8">3</text>
<text x="92.8" y="44.3">VCC</text>
<text x="193.1" y="47.8">510</text>
<text x="193.1" y="42.8">510</text>
<text x="200.7" y="47.8">R43</text>
<text x="200.7" y="42.8">R9</text>
<text x="213.4" y="42.8">HCPL-817-300E</text>
<text x="223.6" y="47.8">AV3</text>
<text x="243.9" y="42.8">2k</text>
<text x="81.4" y="49.9">C38</text>
<text x="81.4" y="53.4">0.1u</text>
<text x="89" y="52.9">SN74LVC1G14DBV</text>
<text x="92.8" y="49.4">GND</text>
<text x="127.6" y="50.3">d#SelfPRM</text>
<text x="152.5" y="50.4">VD5</text>
<text x="152.5" y="52.9">BAT54A</text>
<text x="249" y="52.9">R15</text>
<text x="178.4" y="55.4">d#HFrestore</text>
<text x="264.7" y="56.7">1ComPRD</text>
<text x="76.3" y="65.6">GND</text>
<text x="127.6" y="65.6">d#Current</text>
<text x="152.5" y="65.6">VD6</text>
<text x="193.1" y="65.6">510</text>
<text x="193.1" y="60.5">510</text>
<text x="200.7" y="65.6">R44</text>
<text x="200.7" y="60.5">R11</text>
<text x="213.4" y="60.5">HCPL-817-300E</text>
<text x="223.6" y="65.6">AV4</text>
<text x="243.9" y="60.5">2k</text>
<text x="53.9" y="67.6">+5B</text>
<text x="127.6" y="70.7">d#HFrestore</text>
<text x="152.5" y="68.2">BAT54A</text>
<text x="249" y="70.7">R16</text>
<text x="96.6" y="75.8">DD5-1</text>
<text x="178.4" y="73.2">d#Current</text>
<text x="264.7" y="74.5">1ComPRM</text>
<text x="48.3" y="80.9">RR3</text>
<text x="48.3" y="83.4">10k</text>
<text x="76.3" y="80.9">RR4</text>
<text x="76.3" y="83.4">10k</text>
<text x="88.5" y="80.8">2</text>
<text x="103.5" y="80.8">4</text>
<text x="177.9" y="83.4">1k</text>
<text x="185.5" y="83.4">R1</text>
<text x="193.1" y="78.3">510</text>
<text x="200.7" y="78.3">R12</text>
<text x="205.8" y="83.4">VD17</text>
<text x="213.4" y="78.3">HCPL-817-300E</text>
<text x="216.5" y="80.3">+5B</text>
<text x="243.9" y="78.3">2k</text>
<text x="58.1" y="86.4" transform="rotate(-90 58.1 86.4)">R*</text>
<text x="68.2" y="86.4" transform="rotate(-90 68.2 86.4)">R*</text>
<text x="86.4" y="88.5">SN74LVC1G14DBV</text>
<text x="160.6" y="85.9">d#Control</text>
<text x="160.6" y="93.5">d#Control</text>
<text x="177.9" y="91">5.1k</text>
<text x="185.5" y="91">R54</text>
<text x="264.7" y="94.8">+24BE</text>
<text x="81.4" y="99.4">RR1</text>
<text x="101.2" y="101.1">2</text>
<text x="127.1" y="98.6">DD1</text>
<text x="136.5" y="101.1">19</text>
<text x="142.8" y="101.1">dAlarm</text>
<text x="160.6" y="101.1">d#Current</text>
<text x="177.9" y="98.6">5.1k</text>
<text x="185.5" y="98.6">R2</text>
<text x="205.8" y="98.6">VD10</text>
<text x="21.7" y="102.2">Alarm</text>
<text x="21.7" y="104.7">#Warn_Low</text>
<text x="21.7" y="107.3">#AC</text>
<text x="80.6" y="106.3">100</text>
<text x="81.4" y="103.7">R*</text>
<text x="101.2" y="103.6">3</text>
<text x="101.2" y="106.2">4</text>
<text x="105.5" y="102.7">D1</text>
<text x="105.5" y="105.2">D2</text>
<text x="105.5" y="107.8">D3</text>
<text x="130.4" y="102.7">Q1</text>
<text x="130.4" y="105.2">Q2</text>
<text x="130.4" y="107.8">Q3</text>
<text x="136.5" y="103.6">18</text>
<text x="136.5" y="106.2">17</text>
<text x="142.8" y="103.7">d#Warn</text>
<text x="142.8" y="106.2">d#AC</text>
<text x="177.9" y="106.3">5.1k</text>
<text x="185.5" y="106.3">R55</text>
<text x="264.7" y="107.5">GNDE</text>
<text x="21.7" y="109.8">#DistPRM</text>
<text x="21.7" y="112.4">#SelfPRM</text>
<text x="81.4" y="113.9">R*</text>
<text x="101.2" y="108.7">5</text>
<text x="101.2" y="111.3">6</text>
<text x="101.2" y="113.8">7</text>
<text x="105.5" y="110.3">D4</text>
<text x="105.5" y="112.9">D5</text>
<text x="130.4" y="110.3">Q4</text>
<text x="130.4" y="112.9">Q5</text>
<text x="136.5" y="108.7">16</text>
<text x="136.5" y="111.3">15</text>
<text x="136.5" y="113.8">14</text>
<text x="142.8" y="108.8">d#DistPRM</text>
<text x="142.8" y="111.3">d#SelfPRM</text>
<text x="142.8" y="113.8">d#HFrestore</text>
<text x="160.6" y="108.8">dAlarm</text>
<text x="177.9" y="113.9">5.1k</text>
<text x="185.5" y="113.9">R3</text>
<text x="205.8" y="113.9">VD11</text>
<text x="21.7" y="114.9">#HFrestore</text>
<text x="21.7" y="117.4">#Current</text>
<text x="21.7" y="120">#Control</text>
<text x="80.6" y="116.4">100</text>
<text x="101.2" y="116.3">8</text>
<text x="101.2" y="118.9">9</text>
<text x="105.5" y="115.4">D6</text>
<text x="105.5" y="117.9">D7</text>
<text x="130.4" y="115.4">Q6</text>
<text x="130.4" y="117.9">Q7</text>
<text x="136.5" y="116.3">13</text>
<text x="136.5" y="118.9">12</text>
<text x="142.8" y="116.4">d#Current</text>
<text x="142.8" y="118.9">d#Control</text>
<text x="160.6" y="116.4">d#HFrestore</text>
<text x="81.4" y="122.8">RR2</text>
<text x="101.2" y="124">1</text>
<text x="105.5" y="125.6">OE</text>
<text x="105.5" y="120.5">D8</text>
<text x="130.4" y="120.5">Q8</text>
<text x="160.6" y="124">d#Warn</text>
<text x="177.9" y="121.5">5.1k</text>
<text x="185.5" y="121.5">R56</text>
<text x="79.3" y="126.1">+5B</text>
<text x="99.9" y="126.5">11</text>
<text x="99.9" y="131.6">20</text>
<text x="105.5" y="128.1">LE</text>
<text x="160.6" y="131.6">d#SelfPRM</text>
<text x="177.9" y="129.1">5.1k</text>
<text x="185.5" y="129.1">R4</text>
<text x="205.8" y="129.1">VD12</text>
<text x="99.9" y="136.7">10</text>
<text x="105.5" y="133.2">VCC</text>
<text x="177.9" y="136.7">5.1k</text>
<text x="185.5" y="136.7">R59</text>
<text x="28.8" y="142.8">+5B</text>
<text x="83.9" y="138.8">C3</text>
<text x="83.9" y="142.3">0.1u</text>
<text x="105.5" y="138.3">GND</text>
<text x="114.4" y="141.8">74ACT573</text>
<text x="160.6" y="139.2">d#SelfPRM</text>
<text x="160.6" y="146.9">d#DistPRM</text>
<text x="177.9" y="144.4">5.1k</text>
<text x="185.5" y="144.4">R5</text>
<text x="205.8" y="144.4">VD13</text>
<text x="28.8" y="153">GND</text>
<text x="78.8" y="154.5">GND</text>
<text x="160.6" y="154.5">d#AC</text>
<text x="177.9" y="152">5.1k</text>
<text x="185.5" y="152">R6</text>
<text x="205.8" y="152">VD14</text>
<text x="177.9" y="159.6">5.1k</text>
<text x="185.5" y="159.6">R57</text>
<text x="160.6" y="162.1">d#DistPRM</text>
<text x="177.9" y="167.2">5.1k</text>
<text x="185.5" y="167.2">R7</text>
<text x="205.8" y="167.2">VD15</text>
<text x="160.6" y="169.7">d#Warn</text>
<text x="160.6" y="177.3">d#SelfPRM</text>
<text x="177.9" y="174.8">5.1k</text>
<text x="185.5" y="174.8">R58</text>
<text x="160.6" y="185">dAlarm</text>
<text x="177.9" y="182.5">5.1k</text>
<text x="185.5" y="182.5">R8</text>
<text x="205.8" y="182.5">VD16</text>
</g>
</svg>
